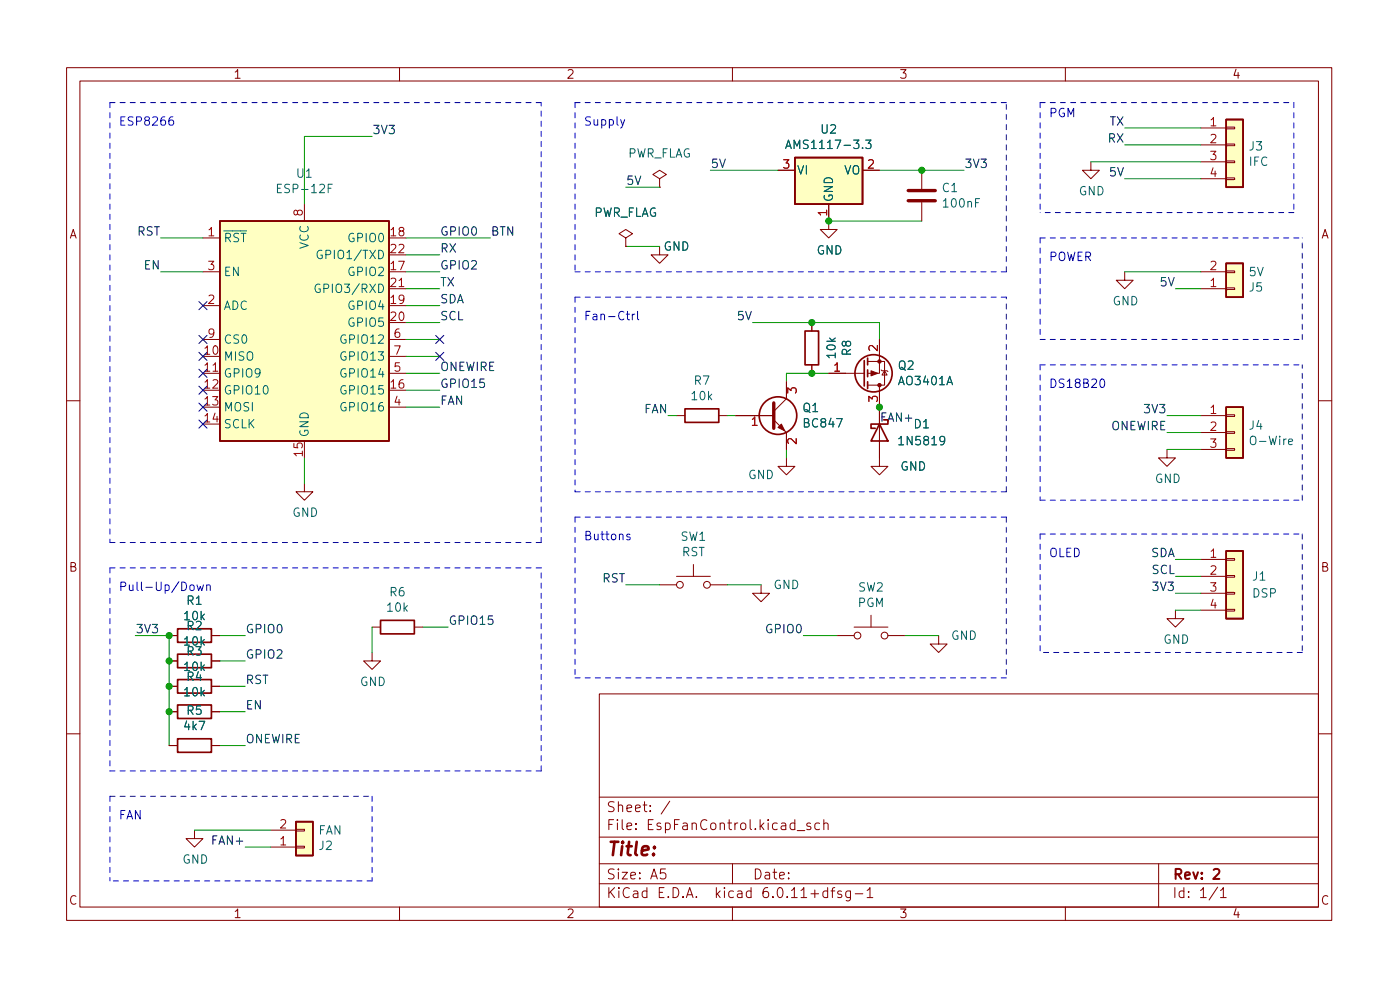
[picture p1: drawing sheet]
<svg xmlns="http://www.w3.org/2000/svg" width="210mm" height="148mm" viewBox="0 0 210 148" stroke-linecap="round" stroke-linejoin="round" font-family="sans-serif">
<g fill="none" stroke="#840000" stroke-width=".15">
<path d="M10 10.2h190v128h-190zM12 12.2h186v124h-186zM60 10.2v2M110 10.2v2M160 10.2v2M180.3 19.2h3.8M184.1 19.1h1.3v.2h-1.3zM30.5 35.7h2.5M45.7 30.6v2.6M58.4 35.7h2.6M58.4 38.3h2.6M94 35.7l1-.6-1-.6-1 .6 1 .6v1.3"/>
<path d="M94 37h.1M99.1 37v1.3h1.2l-1.2 1.2-1.3-1.2h1.3M99.1 26.8l1-.6-1-.6-1.1 .6 1.1 .6v1.3M99.1 28.1h.1M116.8 25.6h2.6M124.5 30.6v3.9h1.2l-1.2 1.2-1.3-1.2h1.3M129.5 25.6h2.6M138.4 25.6v2.8M138.4 30.4v2.8M163.8 24.3v1.3h1.3l-1.3 1.2-1.2-1.2h1.2M180.3 21.8h3.8M180.3 24.3h3.8"/>
<path d="M180.3 26.8h3.8M184.1 26.7h1.3v.3h-1.3zM184.1 24.2h1.3v.2h-1.3zM184.1 21.6h1.3v.3h-1.3zM30.5 53.5h2.5M30.5 56h2.5M30.5 58.6h2.5M30.5 40.8h2.5M30.5 45.9h2.5M30.5 51h2.5M58.4 53.5h2.6M58.4 56h2.6"/>
<path d="M58.4 58.6h2.6M58.4 40.8h2.6M58.4 45.9h2.6M58.4 48.4h2.6M58.4 43.3h2.6M58.4 51h2.6M118.1 57.3v2.6l-1.9 1.9M121.9 48.4v1.3M121.9 54.8v1.2M124.5 56h5.3M130.3 54.3h2.5v3.5h-2.5M132.1 51v5h-1.8"/>
<path d="M132.1 57.8v12.2h1.2l-1.2 1.3-1.3-1.3h1.3M132.3 55.5l.2 .2h.7l.1 .1M132.8 55.7l.4 .6h-.7zM168.9 40.8v1.3h1.3l-1.3 1.2-1.3-1.2h1.3M180.3 40.8h3.8M180.3 43.3h3.8M184.1 40.7h1.3v.2h-1.3zM184.1 43.2h1.3v.3h-1.3zM10 60.2h2M30.5 61.1h2.5M30.5 63.7h2.5M45.7 72.6v1.2h1.3l-1.3 1.3-1.3-1.3h1.3"/>
<path d="M45.7 66.2v2.5M58.4 61.1h2.6M101.6 62.4h1.3M107.9 62.4h1.3M110.5 62.4h5.7M116.2 63l1.9 1.9v2.6M118.1 68.7v1.3h1.3l-1.3 1.3-1.3-1.3h1.3M175.3 67.5v1.2h1.2l-1.2 1.3-1.3-1.3h1.3M180.3 62.4h3.8M180.3 64.9h3.8M180.3 67.5h3.8M184.1 67.3h1.3v.3h-1.3z"/>
<path d="M184.1 64.8h1.3v.3h-1.3zM184.1 62.3h1.3v.2h-1.3zM198 60.2h2M25.4 95.4h1.3M25.4 99.2h1.3M31.7 95.4h1.3M31.7 99.2h1.3M55.9 98v1.2h1.2l-1.2 1.3-1.3-1.3h1.3M55.9 94.1h1.2M62.2 94.1h1.3M99.1 87.8h2.5M101.6 86.5h5.1"/>
<path d="M104.1 84.7v1.8M106.7 87.8h2.5M114.3 87.8v1.3h1.3l-1.3 1.2-1.3-1.2h1.3M125.7 95.4h2.6M128.3 94.1h5M130.8 92.4v1.7M133.3 95.4h2.6M141 95.4v1.3h1.2l-1.2 1.3-1.3-1.3h1.3M176.5 91.6v1.3h1.3l-1.3 1.2-1.2-1.2h1.2M180.3 84h3.8M180.3 86.5h3.8M180.3 89.1h3.8"/>
<path d="M180.3 91.6h3.8M184.1 91.5h1.3v.2h-1.3zM184.1 88.9h1.3v.3h-1.3zM184.1 86.4h1.3v.2h-1.3zM184.1 83.9h1.3v.2h-1.3zM10 110.2h2M25.4 111.9h1.3M25.4 103h1.3M25.4 106.8h1.3M31.7 111.9h1.3M31.7 103h1.3M31.7 106.8h1.3"/>
<path d="M90 104.2h108v32h-108zM90 119.7h108M198 110.2h2M29.2 124.6v1.3h1.3l-1.3 1.3-1.3-1.3h1.3M40.6 127.2h3.8M40.6 124.6h3.8M44.4 124.5h1.3v.2h-1.3zM44.4 127h1.3v.3h-1.3zM60 136.2v2M90 132.7h108M90 129.7h108M90 125.7h108"/>
<path d="M95.5 124.4v.1M95.5 123.6v.2M97.7 121.7v.1M97.7 120.9v.2M100.6 120.3l-1.3 1.9M110 136.2v2M110 129.7v3M121.7 123.6l-.3-.1-.2 .3v.2l.5 .1v.4h-.5M123.1 123.6l-.4-.1-.3 .3v.5l.1 .2h.6M123.7 123.7a.37 .37 0 0 1 .7 .1v.7M123.7 123v1.5M128.4 134.2h1.2"/>
<path d="M130.2 133.7l.5-.5v1.5M130.2 134.7h.9M160 136.2v2M174 129.7v6.5M183.3 133.7l.4-.5v1.5M183.3 134.7h.9"/>
<circle cx="102.1" cy="87.8" r=".51"/>
<circle cx="106.2" cy="87.8" r=".51"/>
<circle cx="128.8" cy="95.4" r=".51"/>
<circle cx="132.8" cy="95.4" r=".51"/>
</g>
<g fill="#ffffc2" stroke="#ffffc2" stroke-width=".15">
<path d="M44.4 123.4h2.6v5h-2.6z"/>
<path d="M184.1 82.7h2.6v10.2h-2.6z"/>
<path d="M184.1 61.1h2.6v7.6h-2.6z"/>
<path d="M33 33.2h25.4v33h-25.4z"/>
<path d="M119.4 23.7h10.1v6.9h-10.1z"/>
<path d="M184.1 17.9h2.6v10.2h-2.6z"/>
<path d="M184.1 39.5h2.6v5.1h-2.6z"/>
</g>
<g fill="none" stroke="#840000" stroke-width=".25">
<path d="M184.1 17.9h2.6v10.2h-2.6zM33 33.2h25.4v33h-25.4zM119.4 23.7h10.1v6.9h-10.1zM184.1 39.5h2.6v5.1h-2.6zM120.9 49.7h2v5.1h-2zM129.8 54.1v3.8M130.3 53.8v1M130.3 55.5v1M130.3 57.3v1M102.9 61.4h5v2h-5zM132.1 63.7l1.2 2.5h-2.5zM132.7 63h.6v.7h-2.5v.6h.6"/>
<path d="M184.1 61.1h2.6v7.6h-2.6zM26.7 94.4h5v2h-5zM26.7 98.2h5v2h-5zM57.1 93.1h5.1v2.1h-5.1zM184.1 82.7h2.6v10.2h-2.6zM26.7 110.9h5v2h-5zM26.7 102h5v2h-5zM26.7 105.8h5v2.1h-5zM44.4 123.4h2.6v5h-2.6z"/>
<circle cx="131.2" cy="56" r="2.79"/>
<circle cx="116.8" cy="62.4" r="2.82"/>
</g>
<path d="M136.4 30.1h4.1M136.4 28.6h4.1M116.2 60.5v3.8" fill="none" stroke="#840000" stroke-width=".51"/>
<path d="M33.6 34.7h3.5M49.3 28.3h.4M49.9 27.7h-.6v1.2M56.9 37.6a.64 .64 0 0 1 .7 .6 .64 .64 0 0 1-.7 .6zM129.5 22.2v.1M130 21h.8l-.4 .5 .3 .1v.6l-.1 .1h-.4l-.2-.1M147.1 29.8h-.6v1.3M56.9 42.6a.64 .64 0 0 1 .7 .7 .64 .64 0 0 1-.7 .6zM142.2 57.8l.4-1.3 .5 1.3M125.6 62.8h.9l-.6 1.3M141.9 66l-.3 .3-.3-.1-.1-.2 .1-.4 .3-.1 .2 .1a.84 .84 0 0 1-.3 1.2h-.2M193.5 66.3l.6-.1v-.2l-.4-.1-.2 .2 .1 .6h.5" fill="none" stroke="#006464" stroke-width=".15"/>
<g fill="#840000" stroke="#840000" stroke-width=".15">
<path d="M116.8 64.2l.5-.5 .6 1z"/>
<path d="M130.8 55.7l1 .3-1 .4z"/>
<circle cx="132.1" cy="54.3" r=".25"/>
<circle cx="132.1" cy="57.8" r=".25"/>
</g>
<path d="M32 55.7h.7M59.9 43h.8M118.3 59v-.8l.5 .4 .1-.3h.6l.1 .2v.3l-.1 .2M113 62.9l.3-.3v1.3M119.6 65.8v.8l-.9-.8-.3 .1-.1 .2 .1 .5" fill="none" stroke="#a90000" stroke-width=".15"/>
<g fill="none" stroke="#0000c2" stroke-width=".15">
<path d="M26 17.5a.5 .5 0 0 0-.6 .6v.5l.1 .1 .3 .1 .2-.1 .1-.4-.1-.2-.4-.1-.2 .3M93.8 18l-.4 1.1-.2 .1M94.1 47.2h.4M94.2 46.7v1.1l.3 .2M95 47.2v.8M95.3 47.2h-.2l-.1 .2M95.7 46.7v1.1l.2 .2M165.4 57l.1-.1a.69 .69 0 0 1 .5 .5 .69 .69 0 0 1-.3 .7l-.1 .1a.69 .69 0 0 1-.5-.6 .69 .69 0 0 1 .3-.6zM28.6 87.9l.3-.1 .3 .2v.4l-.3 .3-.3-.1-.1-.2v-.4zM29.6 87.8l.2 .9 .3-.7 .2 .7 .3-.9M31 87.9l.2-.1 .3 .1 .1 .8M31 87.8v.9"/>
<path d="M94.6 80.2h-.3l-.2 .2 .1 .1 .4 .2v.3h-.5"/>
</g>
<g fill="none" stroke="#0000c2" stroke-width=".15" stroke-dasharray=".8 .8">
<path d="M16.5 15.4v66M16.5 15.4h64.8M86.4 15.4h64.7M86.4 15.4v25.4M156.2 15.4h38.1M156.2 15.4v16.5M194.3 15.4v16.5M156.2 35.7h39.4M156.2 35.7v15.3M194.3 31.9h-38.1M86.4 40.8h64.7M86.4 44.6h64.7"/>
<path d="M86.4 44.6v29.2M151.1 40.8v-25.4M156.2 54.8h39.4M156.2 51h39.4M156.2 54.8v20.3M195.6 51v-15.3M86.4 77.6v24.2M86.4 77.6h64.7M86.4 73.8h64.7M151.1 77.6v24.2M151.1 73.8v-29.2M156.2 75.1h39.4"/>
<path d="M195.6 75.1v-20.3M16.5 85.3v30.4M16.5 85.3h64.8M16.5 81.4h64.8M81.3 81.4v-66M156.2 80.2h39.4M156.2 80.2v17.8M195.6 80.2v17.8M195.6 98h-39.4M16.5 115.7h64.8M16.5 119.5v12.7M16.5 119.5h39.4"/>
<path d="M55.9 119.5v12.7M81.3 115.7v-30.4M151.1 101.8h-64.7M55.9 132.2h-39.4"/>
</g>
<g fill="none" stroke="#009600" stroke-width=".15">
<path d="M168.9 19.2h11.4M24.1 35.7h6.4M55.9 20.5h-10.2v10.1M61 35.7h12.7M61 38.3h5M94 28.1h5.1M94 37h5.1M106.7 25.6h10.1M124.5 33.2h13.9M132.1 25.6h12.7M163.8 24.3h16.5M168.9 21.8h11.4"/>
<path d="M168.9 26.8h11.4M24.1 40.8h6.4M61 40.8h5M61 51h5M61 48.4h5M61 56h5M61 43.3h5M61 45.9h5M61 58.6h5M61 53.5h5M113 48.4h19.1v2.6M124.5 56h-6.4v1.3"/>
<path d="M168.9 40.8h11.4M176.5 43.3h3.8M45.7 68.7v3.9M61 61.1h5M100.3 62.4h1.3M109.2 62.4h1.3M118.1 67.5v1.2M132.1 61.1v2.6M175.3 62.4h5M175.3 67.5h5M175.3 64.9h5M20.3 95.4h5.1v16.5"/>
<path d="M33 95.4h3.8M33 99.2h3.8M55.9 94.1v3.9M63.5 94.1h3.8M94 87.8h5.1M109.2 87.8h5.1M120.6 95.4h5.1M135.9 95.4h5.1M176.5 91.6h3.8M176.5 89.1h3.8M176.5 84h3.8M176.5 86.5h3.8"/>
<path d="M33 111.9h3.8M33 103h3.8M33 106.8h3.8M29.2 124.6h11.4M36.8 127.2h3.8"/>
</g>
<g fill="none" stroke="#000084" stroke-width=".15">
<path d="M29.9 52.9l1.2 1.2M29.9 45.3l1.2 1.2M29.9 58l1.2 1.2M29.9 50.4l1.2 1.2M29.9 55.4l1.2 1.3M31.1 52.9l-1.2 1.2M31.1 45.3l-1.2 1.2M31.1 58l-1.2 1.2M31.1 50.4l-1.2 1.2M31.1 55.4l-1.2 1.3M65.4 52.9l1.2 1.2M65.4 50.4l1.2 1.2"/>
<path d="M66.6 52.9l-1.2 1.2M66.6 50.4l-1.2 1.2M29.9 63.1l1.2 1.2M29.9 60.5l1.2 1.2M31.1 63.1l-1.2 1.2M31.1 60.5l-1.2 1.2"/>
</g>
<g fill="#009600" stroke="#009600" stroke-width=".15">
<circle cx="138.4" cy="25.6" r=".46"/>
<circle cx="25.4" cy="103" r=".46"/>
<circle cx="25.4" cy="106.8" r=".46"/>
<circle cx="25.4" cy="99.2" r=".46"/>
<circle cx="132.1" cy="61.1" r=".46"/>
<circle cx="25.4" cy="95.4" r=".46"/>
<circle cx="121.9" cy="56" r=".46"/>
<circle cx="121.9" cy="48.4" r=".46"/>
<circle cx="124.5" cy="33.2" r=".46"/>
</g>
<text font-size="2.8" fill="#840000" x="91" y="129.1">Title:</text>
<g font-size="2.1" fill="#840000">
<text x="91" y="125.1">File:</text>
<text x="91" y="122.4">Sheet:</text>
<text x="97.4" y="125.1">EspFanControl.kicad_sch</text>
<text x="91" y="135.3">KiCad</text>
<text x="91" y="132.5">Size:</text>
<text x="97.7" y="132.5">A5</text>
<text x="98.7" y="135.3">E.D.A.</text>
<text x="107.6" y="135.3">kicad</text>
<text x="113" y="132.5">Date:</text>
<text x="114.8" y="135.3">6.0.11+dfsg-1</text>
<text x="176" y="132.5">Rev:</text>
<text x="176" y="135.3">Id:</text>
<text x="180.1" y="135.3">1/1</text>
<text x="182.1" y="132.5">2</text>
</g>
<g font-size="1.8" fill="#840000">
<text x="35" y="12.2">1</text>
<text x="85" y="12.2">2</text>
<text x="135" y="12.2">3</text>
<text x="185" y="12.2">4</text>
<text x="10.4" y="36.2">A</text>
<text x="198.4" y="36.2">A</text>
<text x="10.3" y="86.2">B</text>
<text x="198.3" y="86.2">B</text>
<text x="10.3" y="136.2">C</text>
<text x="198.3" y="136.2">C</text>
<text x="35" y="138.2">1</text>
<text x="85" y="138.2">2</text>
<text x="135" y="138.2">3</text>
<text x="185" y="138.2">4</text>
</g>
<g font-size="1.8" fill="#0000c2">
<text x="157.5" y="17.6">PGM</text>
<text x="17.8" y="18.9">ESP8266</text>
<text x="87.6" y="18.9">Supply</text>
<text x="157.5" y="39.2">POWER</text>
<text x="87.6" y="48.1">Fan-Ctrl</text>
<text x="157.5" y="58.2">DS18B20</text>
<text x="87.6" y="81.1">Buttons</text>
<text x="157.5" y="83.6">OLED</text>
<text x="17.8" y="88.7">Pull-Up/Down</text>
<text x="17.8" y="123">FAN</text>
</g>
<g font-size="1.8" fill="#0f0f0f">
<text x="55.9" y="20.1">3V3</text>
<text x="166.3" y="21.4">RX</text>
<text x="166.6" y="18.9">TX</text>
<text x="94" y="27.8">5V</text>
<text x="106.7" y="25.2">5V</text>
<text x="144.8" y="25.2">3V3</text>
<text x="166.5" y="26.5">5V</text>
<text x="20.5" y="35.4">RST</text>
<text x="66" y="35.4">GPIO0</text>
<text x="73.7" y="35.4">BTN</text>
<text x="21.5" y="40.5">EN</text>
<text x="66" y="37.9">RX</text>
<text x="66" y="40.5">GPIO2</text>
<text x="66" y="45.5">SDA</text>
<text x="66" y="43">TX</text>
<text x="174.1" y="43">5V</text>
<text x="66" y="48.1">SCL</text>
<text x="110.6" y="48.1">5V</text>
<text x="66" y="58.2">GPIO15</text>
<text x="66" y="55.7">ONEWIRE</text>
<text x="66" y="60.8">FAN</text>
<text x="96.7" y="62">FAN</text>
<text x="132.1" y="63.3">FAN+</text>
<text x="166.8" y="64.6">ONEWIRE</text>
<text x="171.6" y="62">3V3</text>
<text x="172.8" y="83.6">SDA</text>
<text x="90.4" y="87.4">RST</text>
<text x="172.9" y="88.7">3V3</text>
<text x="172.9" y="86.2">SCL</text>
<text x="20.3" y="95.1">3V3</text>
<text x="36.8" y="95.1">GPIO0</text>
<text x="67.3" y="93.8">GPIO15</text>
<text x="114.8" y="95.1">GPIO0</text>
<text x="36.8" y="98.9">GPIO2</text>
<text x="36.8" y="106.5">EN</text>
<text x="36.8" y="102.7">RST</text>
<text x="36.8" y="111.6">ONEWIRE</text>
<text x="31.6" y="126.8">FAN+</text>
</g>
<g font-size="1.8" fill="#006464">
<text x="117.8" y="22.7">AMS1117-3.3</text>
<text x="123.1" y="20.4">U2</text>
<text x="187.5" y="23">J3</text>
<text x="41.3" y="29.4">ESP-12F</text>
<text x="44.4" y="27.1">U1</text>
<text x="94.3" y="24">PWR_FLAG</text>
<text x="119.6" y="26.6">VI</text>
<text x="126.7" y="26.6">VO</text>
<text x="141.4" y="29.2">C1</text>
<text x="161.9" y="29.7">GND</text>
<text x="187.5" y="25.3">IFC</text>
<text x="89.2" y="32.9">PWR_FLAG</text>
<text x="125.5" y="30.4" transform="rotate(-90 125.5 30.4)">GND</text>
<text x="141.4" y="31.5">100nF</text>
<text x="33.5" y="36.7">~{RST}</text>
<text x="33.5" y="41.8">EN</text>
<text x="46.7" y="37.5" transform="rotate(-90 46.7 37.5)">VCC</text>
<text x="47.3" y="39.3">GPIO1/TXD</text>
<text x="52.1" y="41.8">GPIO2</text>
<text x="52.1" y="36.7">GPIO0</text>
<text x="99.6" y="38">GND</text>
<text x="122.6" y="38.6">GND</text>
<text x="187.5" y="41.8">5V</text>
<text x="33.5" y="46.9">ADC</text>
<text x="47" y="44.4">GPIO3/RXD</text>
<text x="52.1" y="46.9">GPIO4</text>
<text x="167" y="46.2">GND</text>
<text x="187.5" y="44.2">J5</text>
<text x="33.5" y="52">CS0</text>
<text x="50.9" y="52">GPIO12</text>
<text x="52.1" y="49.4">GPIO5</text>
<text x="128.2" y="53.5" transform="rotate(-90 128.2 53.5)">R8</text>
<text x="33.5" y="54.5">MISO</text>
<text x="33.5" y="57.1">GPIO9</text>
<text x="33.5" y="59.6">GPIO10</text>
<text x="50.9" y="59.6">GPIO15</text>
<text x="50.9" y="57.1">GPIO14</text>
<text x="50.9" y="54.5">GPIO13</text>
<text x="104.1" y="58.2">R7</text>
<text x="125.9" y="54" transform="rotate(-90 125.9 54)">10k</text>
<text x="134.8" y="55.9">Q2</text>
<text x="134.8" y="58.2">AO3401A</text>
<text x="33.5" y="62.1">MOSI</text>
<text x="33.5" y="64.7">SCLK</text>
<text x="46.7" y="65.7" transform="rotate(-90 46.7 65.7)">GND</text>
<text x="50.9" y="62.1">GPIO16</text>
<text x="103.6" y="60.5">10k</text>
<text x="120.4" y="62.2">Q1</text>
<text x="120.4" y="64.6">BC847</text>
<text x="137.1" y="64.7">D1</text>
<text x="187.5" y="64.9">J4</text>
<text x="134.7" y="67.2">1N5819</text>
<text x="135.1" y="71">GND</text>
<text x="187.5" y="67.2">O-Wire</text>
<text x="43.8" y="78">GND</text>
<text x="112.3" y="72.3">GND</text>
<text x="173.4" y="72.9">GND</text>
<text x="102.1" y="81.6">SW1</text>
<text x="102.3" y="83.9">RST</text>
<text x="58.4" y="89.9">R6</text>
<text x="116.1" y="88.8">GND</text>
<text x="128.8" y="89.2">SW2</text>
<text x="188" y="87.5">J1</text>
<text x="27.4" y="93.5">10k</text>
<text x="27.9" y="91.2">R1</text>
<text x="27.9" y="95">R2</text>
<text x="57.9" y="92.2">10k</text>
<text x="128.7" y="91.5">PGM</text>
<text x="188" y="90.1">DSP</text>
<text x="27.4" y="101.1">10k</text>
<text x="27.4" y="97.3">10k</text>
<text x="27.9" y="98.8">R3</text>
<text x="142.8" y="96.4">GND</text>
<text x="174.6" y="97">GND</text>
<text x="27.4" y="104.9">10k</text>
<text x="27.9" y="107.7">R5</text>
<text x="27.9" y="102.6">R4</text>
<text x="54" y="103.4">GND</text>
<text x="27.4" y="110">4k7</text>
<text x="47.8" y="125.7">FAN</text>
<text x="27.3" y="130">GND</text>
<text x="47.8" y="128">J2</text>
</g>
<g font-size="1.8" fill="#a90000">
<text x="181.6" y="19">1</text>
<text x="181.6" y="21.5">2</text>
<text x="117.4" y="25.3">3</text>
<text x="130.1" y="25.3">2</text>
<text x="181.6" y="24">3</text>
<text x="181.6" y="26.6">4</text>
<text x="31.1" y="35.5">1</text>
<text x="45.5" y="32.6" transform="rotate(-90 45.5 32.6)">8</text>
<text x="58.4" y="35.5">18</text>
<text x="124.2" y="32.6" transform="rotate(-90 124.2 32.6)">1</text>
<text x="31.1" y="40.5">3</text>
<text x="58.4" y="40.5">17</text>
<text x="58.4" y="38">22</text>
<text x="181.6" y="40.5">2</text>
<text x="31.1" y="45.6">2</text>
<text x="58.4" y="45.6">19</text>
<text x="58.4" y="43.1">21</text>
<text x="181.6" y="43.1">1</text>
<text x="30.5" y="53.2">10</text>
<text x="31.1" y="50.7">9</text>
<text x="58.4" y="48.2">20</text>
<text x="59" y="50.7">6</text>
<text x="59" y="53.2">7</text>
<text x="131.8" y="52.9" transform="rotate(-90 131.8 52.9)">2</text>
<text x="30.5" y="55.8">11</text>
<text x="30.5" y="58.3">12</text>
<text x="58.4" y="58.3">16</text>
<text x="59" y="55.8">5</text>
<text x="125" y="55.8">1</text>
<text x="30.5" y="60.9">13</text>
<text x="30.5" y="63.4">14</text>
<text x="59" y="60.9">4</text>
<text x="112.7" y="64.7">1</text>
<text x="131.8" y="60.5" transform="rotate(-90 131.8 60.5)">3</text>
<text x="181.6" y="62.1">1</text>
<text x="181.6" y="64.7">2</text>
<text x="45.5" y="68.8" transform="rotate(-90 45.5 68.8)">15</text>
<text x="181.6" y="67.2">3</text>
<text x="181.6" y="83.7">1</text>
<text x="181.6" y="86.3">2</text>
<text x="181.6" y="88.8">3</text>
<text x="181.6" y="91.3">4</text>
<text x="41.9" y="124.4">2</text>
<text x="41.9" y="126.9">1</text>
</g>
</svg>
